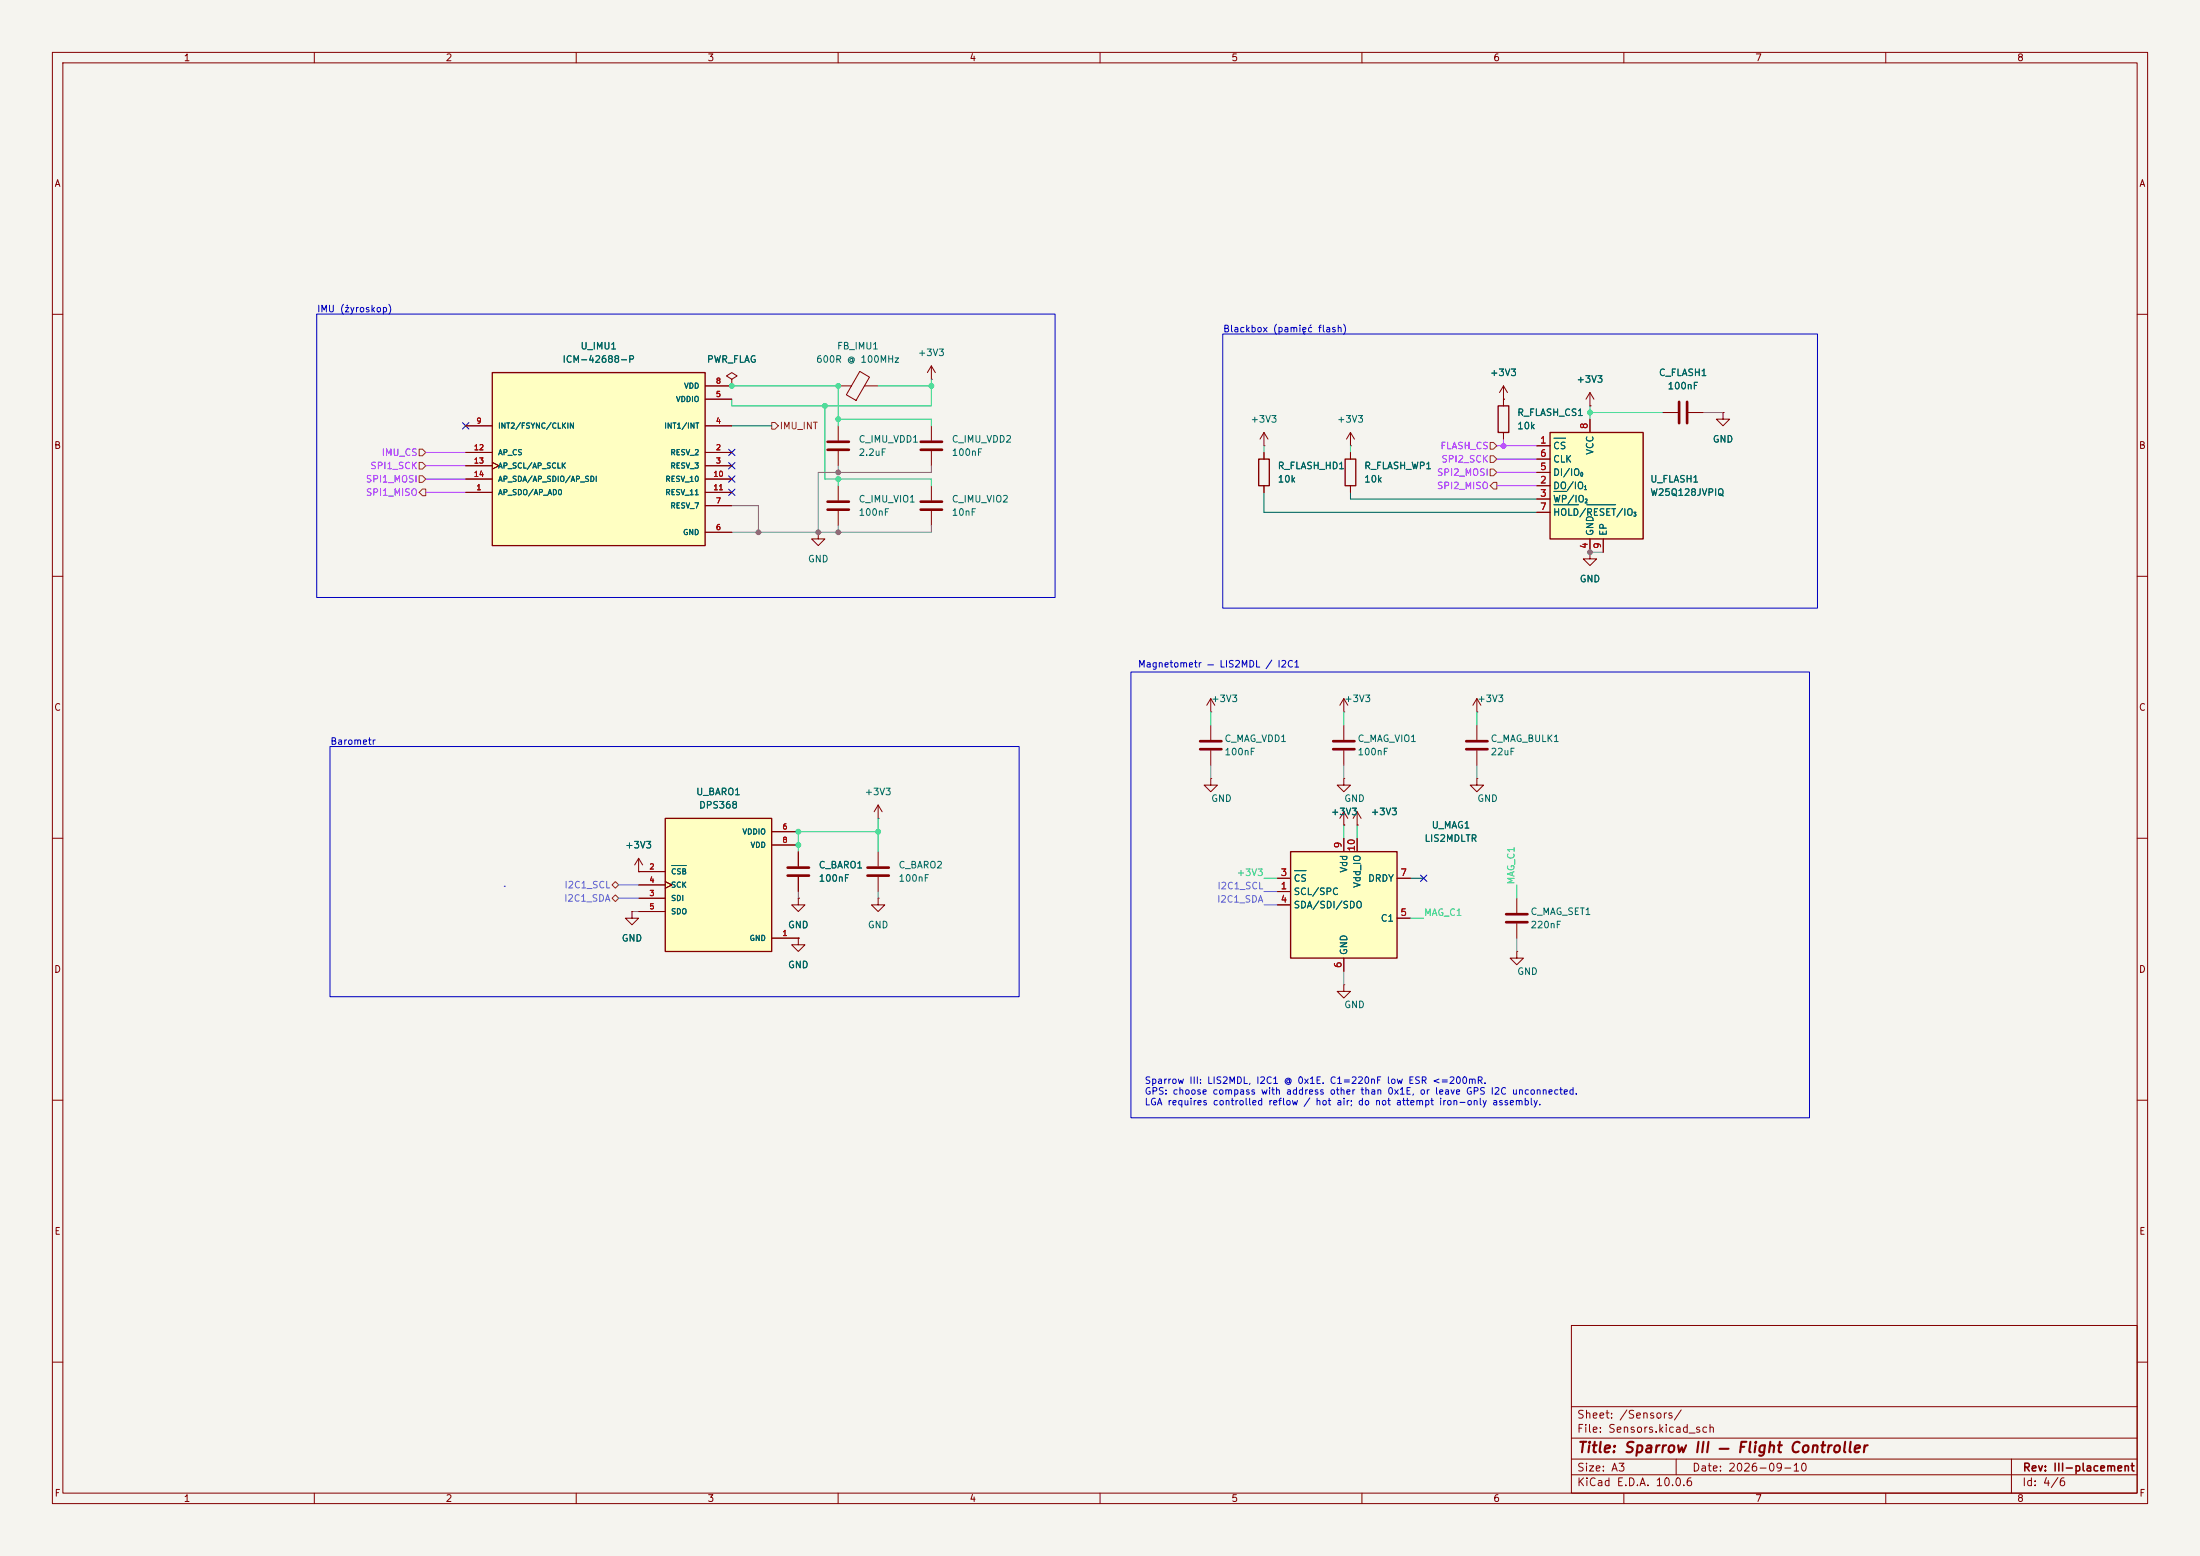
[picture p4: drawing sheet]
<svg xmlns="http://www.w3.org/2000/svg" width="420mm" height="297mm" viewBox="0 0 420 297" stroke-linecap="round" stroke-linejoin="round" font-family="sans-serif">
<path d="M0 0h420v297h-420z" fill="#f5f4ef" stroke="#f5f4ef" stroke-width=".19"/>
<g fill="none" stroke="#840000" stroke-width=".19">
<path d="M10 10h400v277h-400zM12 12h396v273h-396zM60 10v2M110 10v2M160 10v2M210 10v2M260 10v2M310 10v2M360 10v2M10 60h2M408 60h2M257.8 85.1h.1"/>
<path d="M257.8 82.6l-.8 1.2M257.8 82.6l.8 1.2M257.8 82.6v2.5M10 110h2M408 110h2M10 160h2M408 160h2M10 210h2M408 210h2M300 253h108v32h-108zM10 260h2M300 278.5h108"/>
<path d="M300 274.5h108M300 268.5h108M320 278.5v3M384 278.5v6.5M408 260h2M60 285v2M110 285v2M160 285v2M210 285v2M260 285v2M300 281.5h108M310 285v2"/>
<path d="M360 285v2"/>
</g>
<path d="M246.4 162.6h20.3v20.3h-20.3z" fill="#ffffc2"/>
<path d="M240.3 87.6h2v5.1h-2zM256.8 87.6h2v5.1h-2zM246.4 162.6h20.3v20.3h-20.3z" fill="none" stroke="#840000" stroke-width=".25"/>
<g fill="none" stroke="#840000" stroke-width=".19">
<path d="M287 76.2h.1M287 73.7l-.7 1.2M287 73.7l.8 1.2M287 73.7v2.5M303.5 77.5h.1M303.5 74.9l-.7 1.3M303.5 74.9l.8 1.3M303.5 74.9v2.6M317.5 78.7h2.8M322.3 78.7h2.8M328.9 78.7v1.3h1.3l-1.3 1.3-1.2-1.3h1.2M328.9 78.7h.1"/>
<path d="M241.3 85.1h.1M241.3 82.6l-.8 1.2M241.3 82.6l.8 1.2M241.3 82.6v2.5M241.3 86.4v1.2M241.3 92.7v1.3M257.8 86.4v1.2M257.8 92.7v1.3M303.5 105.4v1.3h1.3l-1.3 1.3-1.2-1.3h1.2M303.5 105.4h.1M231.1 135.9h.1M231.1 133.4l-.7 1.2"/>
<path d="M231.1 133.4l.8 1.2M231.1 133.4v2.5M231.1 138.4v2.8M231.1 148.6v1.3h1.3l-1.3 1.2-1.2-1.2h1.2M231.1 148.6h.1M231.1 143.3v2.8M256.5 157.5h.1M256.5 154.9v2.6M256.5 154.9l-.7 1.3M256.5 154.9l.8 1.3M259.1 157.5h.1M259.1 154.9v2.6"/>
<path d="M259.1 154.9l-.8 1.3M259.1 154.9l.7 1.3M243.8 170.2h2.6M243.8 167.6h2.6M243.8 172.7h2.6M256.5 160v2.6M259.1 160v2.6M266.7 167.6h2.5M266.7 175.3h2.5M256.5 188v1.2h1.3l-1.3 1.3-1.2-1.3h1.2M256.5 188h.1M256.5 182.9v2.5"/>
<path d="M289.6 181.6v1.3h1.2l-1.2 1.3-1.3-1.3h1.3M289.6 181.6h.1"/>
</g>
<path d="M247.1 166.2h2.2" fill="none" stroke="#006464" stroke-width=".19"/>
<path d="M320.5 76.7v4.1M322.1 76.7v4.1M229.1 141.5h4.1M229.1 143h4.1" fill="none" stroke="#840000" stroke-width=".51"/>
<path d="M295.9 82.6h17.8v20.3h-17.8z" fill="#ffffc2"/>
<path d="M295.9 82.6h17.8v20.3h-17.8z" fill="none" stroke="#840000" stroke-width=".25"/>
<g fill="none" stroke="#840000" stroke-width=".19">
<path d="M293.4 85.1h2.5M293.4 92.7h2.5M293.4 95.3h2.5M293.4 90.2h2.5M293.4 87.6h2.5M293.4 97.8h2.5M303.5 80v2.6M303.5 102.9v2.5M306.1 102.9v2.5M167.6 156.2h.1M167.6 153.7l-.7 1.2M167.6 153.7l.8 1.2"/>
<path d="M167.6 153.7v2.5M121.9 166.4h.1M121.9 163.8l-.7 1.3M121.9 163.8l.8 1.3M121.9 163.8v2.6M152.4 171.5v1.2h1.3l-1.3 1.3-1.3-1.3h1.3M152.4 171.5h.1M152.4 179.1v1.2h1.3l-1.3 1.3-1.3-1.3h1.3M152.4 179.1h.1M152.4 162.6v2.8M152.4 167.4v2.8M167.6 171.5v1.2h1.3l-1.3 1.3-1.2-1.3h1.2"/>
<path d="M167.6 171.5h.1M167.6 162.6v2.8M167.6 167.4v2.8"/>
</g>
<path d="M296.6 83.6h2.3M296.6 93.8h2.5M296.6 96.3h4.8M302.9 96.3h5.5" fill="none" stroke="#006464" stroke-width=".19"/>
<path d="M150.4 165.6h4M150.4 167.1h4M165.6 165.6h4.1M165.6 167.1h4.1" fill="none" stroke="#840000" stroke-width=".51"/>
<path d="M127 156.2h20.3v25.4h-20.3z" fill="#ffffc2"/>
<path d="M127 156.2h20.3v25.4h-20.3z" fill="none" stroke="#840000" stroke-width=".25"/>
<g fill="none" stroke="#840000" stroke-width=".19">
<path d="M160 81.3v2.8M160 86.1v2.8M160 92.7v2.8M160 97.5v2.8M177.8 81.3v2.8M177.8 86.1v2.8M177.8 92.7v2.8M177.8 97.5v2.8M147.3 158.8h5.1M120.6 174v1.3h1.3l-1.3 1.2-1.2-1.2h1.2M120.6 174h.1M121.9 166.4h5.1"/>
<path d="M121.9 171.5h5.1M121.9 168.9h5.1M121.9 174h5.1M127 168.3l1.3 .6-1.3 .6M147.3 179.1h5.1M147.3 161.3h5.1"/>
</g>
<path d="M128.2 165.2h2.8" fill="none" stroke="#006464" stroke-width=".19"/>
<path d="M158 84.3h4.1M158 85.9h4.1M158 95.8h4.1M158 97.3h4.1M175.8 84.3h4M175.8 85.9h4M175.8 95.8h4M175.8 97.3h4" fill="none" stroke="#840000" stroke-width=".51"/>
<path d="M94 71.1h40.6v33h-40.6z" fill="#ffffc2"/>
<path d="M94 71.1h40.6v33h-40.6zM286 77.5h2v5.1h-2z" fill="none" stroke="#840000" stroke-width=".25"/>
<g fill="none" stroke="#840000" stroke-width=".19">
<path d="M134.6 76.2h5.1M134.6 73.7h5.1M139.7 72.4l1-.6-1-.7-1 .7 1 .6v1.3M139.7 73.7h.1M160 73.7h2.6M164.1 70.9l1.9 1.1-2.6 4.4-1.8-1zM165 73.7h2.6M177.8 72.4h.1M177.8 69.9l-.8 1.2M177.8 69.9l.8 1.2M177.8 69.9v2.5M287 76.2h.1"/>
<path d="M287 76.2v1.3M303.5 77.5h.1M317.5 78.7h2.8M322.3 78.7h2.8M328.9 78.7h.1M88.9 94h5.1M88.9 86.4h5.1M88.9 88.9h5.1M88.9 81.3h5.1M88.9 91.4h5.1M94 88.3l1.2 .6-1.2 .6M134.6 94h5.1"/>
<path d="M134.6 86.4h5.1M134.6 88.9h5.1M134.6 81.3h5.1M134.6 96.5h5.1M134.6 91.4h5.1M241.3 86.4v1.2M241.3 92.7v1.3M257.8 86.4v1.2M257.8 92.7v1.3M287 82.6v1.2M293.4 85.1h2.5M293.4 92.7h2.5"/>
<path d="M293.4 95.3h2.5M293.4 90.2h2.5M293.4 87.6h2.5M293.4 97.8h2.5M303.5 80v2.6M134.6 101.6h5.1M156.2 101.6v1.3h1.3l-1.3 1.2-1.3-1.2h1.3M156.2 101.6h.1M303.5 105.4h.1M303.5 102.9v2.5M306.1 102.9v2.5M256.5 135.9h.1"/>
<path d="M256.5 133.4v2.5M256.5 138.4v2.8M256.5 133.4l-.7 1.2M256.5 133.4l.8 1.2M281.9 135.9h.1M281.9 133.4l-.7 1.2M281.9 133.4l.8 1.2M281.9 133.4v2.5M281.9 138.4v2.8M147.3 158.8h5.1M256.5 148.6v1.3h1.3l-1.3 1.2-1.2-1.2h1.2M256.5 148.6h.1"/>
<path d="M256.5 157.5h.1M256.5 143.3v2.8M259.1 157.5h.1M281.9 148.6v1.3h1.3l-1.3 1.2-1.2-1.2h1.2M281.9 148.6h.1M281.9 143.3v2.8M120.6 174h.1M121.9 166.4h.1M121.9 166.4h5.1M121.9 171.5h5.1M121.9 168.9h5.1M121.9 174h5.1"/>
<path d="M127 168.3l1.3 .6-1.3 .6M147.3 179.1h5.1M147.3 161.3h5.1M152.4 171.5h.1M152.4 179.1h.1M152.4 162.6v2.8M152.4 167.4v2.8M243.8 170.2h2.6M243.8 167.6h2.6M243.8 172.7h2.6M256.5 160v2.6M259.1 160v2.6"/>
<path d="M266.7 167.6h2.5M266.7 175.3h2.5M289.6 171.5v2.7M289.6 176.3v2.8M256.5 182.9v2.5"/>
</g>
<path d="M254.5 141.5h4.1M254.5 143h4.1M279.9 141.5h4.1M279.9 143h4.1M287.5 174.5h4.1M287.5 176h4.1" fill="none" stroke="#840000" stroke-width=".51"/>
<path d="M80 88.3h.6l.7 .6-.7 .6h-.6zM80 90.8h.6l.7 .6-.7 .7h-.6zM80 85.7h.6l.7 .7-.7 .6h-.6zM80.6 93.3h.7v1.3h-.7l-.6-.6zM147.3 80.6h.7l.6 .7-.6 .6h-.7zM284.5 87h.6l.6 .6-.6 .7h-.6zM284.5 84.5h.6l.6 .6-.6 .6h-.6zM284.5 89.5h.6l.6 .7-.6 .6h-.6zM285.1 92.1h.6v1.2h-.6l-.6-.6zM116.8 168.9l.7-.6 .6 .6-.6 .6zM117.5 170.8l.6 .7-.6 .6-.7-.6z" fill="none" stroke="#725600" stroke-width=".19"/>
<path d="M81.3 94h7.6M81.3 88.9h7.6M81.3 86.4h7.6M81.3 91.4h7.6M285.7 85.1h7.7M285.7 90.2h7.7M285.7 92.7h7.7M285.7 87.6h7.7M287 83.8v1.3" fill="none" stroke="#a412ff" stroke-width=".19"/>
<path d="M139.7 81.3h7.6M241.3 94v3.8h52.1M257.8 94v1.3h35.6M269.2 167.6h2.6" fill="none" stroke="#009600" stroke-width=".19"/>
<g fill="none" stroke="#787878" stroke-width=".19">
<path d="M325.1 78.7h3.8M139.7 96.5h5.1v5.1M160 88.9v1.3M177.8 88.9v1.3h-21.6v11.4M160 100.3v1.3M177.8 100.3v1.3h-38.1M303.5 105.4h2.6M231.1 146.1v2.5M256.5 146.1v2.5M281.9 146.1v2.5M120.6 174h1.3M152.4 170.2v1.3"/>
<path d="M167.6 170.2v1.3M289.6 179.1v2.5M256.5 185.4v2.6"/>
</g>
<g fill="none" stroke="#11db87" stroke-width=".19">
<path d="M139.7 73.7h20.3v7.6M157.5 77.5v13.9h20.3v1.3M167.6 73.7h10.2M177.8 72.4v5.1h-38.1v-1.3M303.5 78.7h14M303.5 77.5v2.5M160 91.4v1.3M160 80h17.8v1.3M241.3 85.1v1.3M257.8 85.1v1.3M231.1 135.9v2.5M256.5 135.9v2.5"/>
<path d="M281.9 135.9v2.5M167.6 156.2v6.4M167.6 158.8h-15.2v3.8M256.5 157.5v2.5M259.1 157.5v2.5M241.3 167.6h2.5M269.2 175.3h2.6M289.6 168.9v2.6"/>
</g>
<path d="M118.1 171.5h3.8M118.1 168.9h3.8M241.3 170.2h2.5M241.3 172.7h2.5" fill="none" stroke="#1e9fff" stroke-width=".19"/>
<path d="M88.3 80.7l1.2 1.2M89.5 80.7l-1.2 1.2M139.1 88.3l1.2 1.2M139.1 85.8l1.2 1.2M139.1 93.4l1.2 1.2M139.1 90.8l1.2 1.2M140.3 88.3l-1.2 1.2M140.3 85.8l-1.2 1.2M140.3 93.4l-1.2 1.2M140.3 90.8l-1.2 1.2M271.2 167l1.2 1.2M272.4 167l-1.2 1.2" fill="none" stroke="#000084" stroke-width=".19"/>
<path d="M60.5 59.9h140.9v54.1h-140.9zM233.4 63.8h113.6v52.3h-113.6zM215.9 128.3h129.5v85.1h-129.5zM63 142.5h131.6v47.7h-131.6zM96.3 169.2h.1" fill="none" stroke="#0000c2" stroke-width=".19"/>
<path d="M296.6 83.6h2.3M296.6 93.8h2.5M296.6 96.3h4.8M302.9 96.3h5.5M128.2 165.2h2.8M247.1 166.2h2.2" fill="none" stroke="#006464" stroke-width=".19"/>
<g fill="#11db87" stroke="#11db87" stroke-width=".19">
<circle cx="167.6" cy="158.8" r=".46"/>
<circle cx="152.4" cy="158.8" r=".46"/>
<circle cx="152.4" cy="161.3" r=".46"/>
<circle cx="139.7" cy="73.7" r=".46"/>
<circle cx="303.5" cy="78.7" r=".46"/>
<circle cx="157.5" cy="77.5" r=".46"/>
<circle cx="160" cy="73.7" r=".46"/>
<circle cx="160" cy="80" r=".46"/>
<circle cx="160" cy="91.4" r=".46"/>
<circle cx="177.8" cy="73.7" r=".46"/>
</g>
<g fill="#787878" stroke="#787878" stroke-width=".19">
<circle cx="303.5" cy="105.4" r=".46"/>
<circle cx="144.8" cy="101.6" r=".46"/>
<circle cx="160" cy="101.6" r=".46"/>
<circle cx="156.2" cy="101.6" r=".46"/>
<circle cx="160" cy="90.2" r=".46"/>
</g>
<circle cx="287" cy="85.1" r=".46" fill="#a412ff" stroke="#a412ff" stroke-width=".19"/>
<text font-size="2" fill="#840000" x="301" y="277.8">Title: Sparrow III — Flight Controller</text>
<g font-size="1.5" fill="#840000">
<text x="300.9" y="273.8">File: Sensors.kicad_sch</text>
<text x="300.9" y="271.1">Sheet: /Sensors/</text>
<text x="300.9" y="281.2">Size: A3</text>
<text x="322.9" y="281.2">Date: 2026-09-10</text>
<text x="386" y="281.2">Rev: III-placement</text>
<text x="300.9" y="284">KiCad E.D.A. 10.0.6</text>
<text x="385.9" y="284">Id: 4/6</text>
</g>
<g font-size="1.3" fill="#840000">
<text x="35" y="12">1</text>
<text x="85" y="12">2</text>
<text x="135" y="12">3</text>
<text x="185" y="12">4</text>
<text x="235" y="12">5</text>
<text x="285" y="12">6</text>
<text x="335" y="12">7</text>
<text x="385" y="12">8</text>
<text x="10.3" y="36">A</text>
<text x="408.3" y="36">A</text>
<text x="10.2" y="86">B</text>
<text x="408.2" y="86">B</text>
<text x="10.2" y="136">C</text>
<text x="408.2" y="136">C</text>
<text x="10.2" y="186">D</text>
<text x="408.2" y="186">D</text>
<text x="10.3" y="236">E</text>
<text x="408.3" y="236">E</text>
<text x="10.3" y="286">F</text>
<text x="35" y="287">1</text>
<text x="85" y="287">2</text>
<text x="135" y="287">3</text>
<text x="185" y="287">4</text>
<text x="235" y="287">5</text>
<text x="285" y="287">6</text>
<text x="335" y="287">7</text>
<text x="385" y="287">8</text>
<text x="408.3" y="286">F</text>
</g>
<g font-size="1.3" fill="#0000c2">
<text x="60.4" y="59.9">IMU (żyroskop)</text>
<text x="233.4" y="63.7">Blackbox (pamięć flash)</text>
<text x="217.1" y="127.7">Magnetometr — LIS2MDL / I2C1</text>
<text x="63" y="142.5">Barometr</text>
<text x="218.4" y="207.2">Sparrow III: LIS2MDL, I2C1 @ 0x1E. C1=220nF low ESR &lt;=200mR.</text>
<text x="218.4" y="209.2">GPS: choose compass with address other than 0x1E, or leave GPS I2C unconnected.</text>
<text x="218.4" y="211.3">LGA requires controlled reflow / hot air; do not attempt iron-only assembly.</text>
</g>
<g font-size="1.3" fill="#006464">
<text x="107.3" y="69.5">ICM-42688-P</text>
<text x="110.7" y="67">U_IMU1</text>
<text x="134.9" y="69.5">PWR_FLAG</text>
<text x="155.7" y="69.5">600R @ 100MHz</text>
<text x="159.7" y="67">FB_IMU1</text>
<text x="175.1" y="68.3">+3V3</text>
<text x="284.4" y="72.1">+3V3</text>
<text x="300.9" y="73.4">+3V3</text>
<text x="316.6" y="72.1">C_FLASH1</text>
<text x="318.2" y="74.6">100nF</text>
<text x="238.6" y="81">+3V3</text>
<text x="255.1" y="81">+3V3</text>
<text x="289.5" y="79.7">R_FLASH_CS1</text>
<text x="289.5" y="82.2">10k</text>
<text x="163.8" y="84.8">C_IMU_VDD1</text>
<text x="163.8" y="87.3">2.2uF</text>
<text x="181.6" y="84.8">C_IMU_VDD2</text>
<text x="181.6" y="87.3">100nF</text>
<text x="243.8" y="89.9">R_FLASH_HD1</text>
<text x="260.3" y="89.9">R_FLASH_WP1</text>
<text x="296.4" y="86.1">CS</text>
<text x="296.4" y="88.6">CLK</text>
<text x="304.5" y="86.9" transform="rotate(-90 304.5 86.9)">VCC</text>
<text x="326.9" y="84.8">GND</text>
<text x="243.8" y="92.4">10k</text>
<text x="260.3" y="92.4">10k</text>
<text x="296.4" y="93.7">DO/IO</text>
<text x="296.4" y="91.1">DI/IO</text>
<text x="314.9" y="92.4">U_FLASH1</text>
<text x="314.9" y="94.9">W25Q128JVPIQ</text>
<text x="163.8" y="96.2">C_IMU_VIO1</text>
<text x="163.8" y="98.8">100nF</text>
<text x="181.6" y="96.2">C_IMU_VIO2</text>
<text x="181.6" y="98.8">10nF</text>
<text x="296.4" y="96.2">WP/IO</text>
<text x="296.4" y="98.8">HOLD/RESET/IO</text>
<text x="154.1" y="107.6">GND</text>
<text x="304.5" y="102.4" transform="rotate(-90 304.5 102.4)">GND</text>
<text x="307" y="102.4" transform="rotate(-90 307 102.4)">EP</text>
<text x="301.5" y="111.5">GND</text>
<text x="231.1" y="134.3">+3V3</text>
<text x="256.5" y="134.3">+3V3</text>
<text x="281.9" y="134.3">+3V3</text>
<text x="233.7" y="141.9">C_MAG_VDD1</text>
<text x="259.1" y="141.9">C_MAG_VIO1</text>
<text x="284.5" y="141.9">C_MAG_BULK1</text>
<text x="233.7" y="144.5">100nF</text>
<text x="259.1" y="144.5">100nF</text>
<text x="284.5" y="144.5">22uF</text>
<text x="132.8" y="152.1">U_BARO1</text>
<text x="133.3" y="154.6">DPS368</text>
<text x="165" y="152.1">+3V3</text>
<text x="231.1" y="153.4">GND</text>
<text x="254" y="155.9">+3V3</text>
<text x="256.5" y="153.4">GND</text>
<text x="261.6" y="155.9">+3V3</text>
<text x="281.9" y="153.4">GND</text>
<text x="271.9" y="161">LIS2MDLTR</text>
<text x="273.2" y="158.4">U_MAG1</text>
<text x="119.3" y="162.3">+3V3</text>
<text x="156.2" y="166.1">C_BARO1</text>
<text x="171.4" y="166.1">C_BARO2</text>
<text x="257.5" y="166.7" transform="rotate(-90 257.5 166.7)">Vdd</text>
<text x="156.2" y="168.6">100nF</text>
<text x="171.4" y="168.6">100nF</text>
<text x="246.9" y="171.1">SCL/SPC</text>
<text x="246.9" y="168.6">CS</text>
<text x="246.9" y="173.7">SDA/SDI/SDO</text>
<text x="260" y="169.6" transform="rotate(-90 260 169.6)">Vdd_IO</text>
<text x="261.1" y="168.6">DRDY</text>
<text x="150.3" y="177.5">GND</text>
<text x="165.6" y="177.5">GND</text>
<text x="263.5" y="176.2">C1</text>
<text x="292.1" y="175">C_MAG_SET1</text>
<text x="292.1" y="177.5">220nF</text>
<text x="118.6" y="180">GND</text>
<text x="150.3" y="185.1">GND</text>
<text x="257.5" y="182.4" transform="rotate(-90 257.5 182.4)">GND</text>
<text x="289.5" y="186.4">GND</text>
<text x="256.5" y="192.7">GND</text>
</g>
<text font-size="1.3" fill="#725600" x="148.8" y="82.2">IMU_INT</text>
<g font-size="1.3" fill="#a90000">
<text x="303.4" y="82" transform="rotate(-90 303.4 82)">8</text>
<text x="293.9" y="85">1</text>
<text x="293.9" y="87.5">6</text>
<text x="293.9" y="92.6">2</text>
<text x="293.9" y="95.1">3</text>
<text x="293.9" y="90">5</text>
<text x="293.9" y="97.7">7</text>
<text x="303.4" y="104.9" transform="rotate(-90 303.4 104.9)">4</text>
<text x="305.9" y="104.9" transform="rotate(-90 305.9 104.9)">9</text>
<text x="244.4" y="167.5">3</text>
<text x="256.4" y="162" transform="rotate(-90 256.4 162)">9</text>
<text x="258.9" y="162.6" transform="rotate(-90 258.9 162.6)">10</text>
<text x="267.2" y="167.5">7</text>
<text x="244.4" y="170">1</text>
<text x="244.4" y="172.6">4</text>
<text x="267.2" y="175.1">5</text>
<text x="256.4" y="184.9" transform="rotate(-90 256.4 184.9)">6</text>
</g>
<g font-size="1.3" fill="#a412ff">
<text x="70.6" y="89.9">SPI1_SCK</text>
<text x="72.8" y="87.3">IMU_CS</text>
<text x="274.9" y="86.1">FLASH_CS</text>
<text x="275.1" y="88.6">SPI2_SCK</text>
<text x="69.7" y="92.4">SPI1_MOSI</text>
<text x="69.7" y="94.9">SPI1_MISO</text>
<text x="274.2" y="93.7">SPI2_MISO</text>
<text x="274.2" y="91.1">SPI2_MOSI</text>
</g>
<g font-size="1.3" fill="#11db87">
<text x="236" y="167.5">+3V3</text>
<text x="289.4" y="168.9" transform="rotate(-90 289.4 168.9)">MAG_C1</text>
<text x="271.8" y="175.1">MAG_C1</text>
</g>
<g font-size="1.3" fill="#1e9fff">
<text x="107.6" y="172.4">I2C1_SDA</text>
<text x="107.7" y="169.9">I2C1_SCL</text>
<text x="232.2" y="172.6">I2C1_SDA</text>
<text x="232.3" y="170.1">I2C1_SCL</text>
</g>
<g font-size="1" fill="#006464">
<text x="129" y="77">VDDIO</text>
<text x="130.5" y="74.4">VDD</text>
<text x="95" y="82">INT2/FSYNC/CLKIN</text>
<text x="126.7" y="82">INT1/INT</text>
<text x="95" y="87.1">AP_CS</text>
<text x="95" y="89.7">AP_SCL/AP_SCLK</text>
<text x="127.9" y="87.1">RESV_2</text>
<text x="127.9" y="89.7">RESV_3</text>
<text x="95" y="94.7">AP_SDO/AP_AD0</text>
<text x="95" y="92.2">AP_SDA/AP_SDIO/AP_SDI</text>
<text x="126.9" y="92.2">RESV_10</text>
<text x="126.9" y="94.7">RESV_11</text>
<text x="127.9" y="97.3">RESV_7</text>
<text x="130.3" y="102.4">GND</text>
<text x="141.7" y="159.5">VDDIO</text>
<text x="128" y="167.1">CSB</text>
<text x="143.2" y="162.1">VDD</text>
<text x="128" y="172.2">SDI</text>
<text x="128" y="169.7">SCK</text>
<text x="128" y="174.8">SDO</text>
<text x="143" y="179.8">GND</text>
</g>
<g font-size="1" fill="#a90000">
<text x="136.6" y="76">5</text>
<text x="136.6" y="73.5">8</text>
<text x="90.9" y="81.1">9</text>
<text x="136.6" y="81.1">4</text>
<text x="90.4" y="86.2">12</text>
<text x="90.4" y="88.7">13</text>
<text x="136.6" y="86.2">2</text>
<text x="136.6" y="88.7">3</text>
<text x="90.4" y="91.3">14</text>
<text x="90.9" y="93.8">1</text>
<text x="136.1" y="91.3">10</text>
<text x="136.1" y="93.8">11</text>
<text x="136.6" y="101.4">6</text>
<text x="136.6" y="96.3">7</text>
<text x="149.3" y="158.6">6</text>
<text x="149.3" y="161.1">8</text>
<text x="123.9" y="166.2">2</text>
<text x="123.9" y="171.3">3</text>
<text x="123.9" y="168.7">4</text>
<text x="123.9" y="173.8">5</text>
<text x="149.3" y="178.9">1</text>
</g>
<g font-size=".8" fill="#006464">
<text x="301.6" y="91.1">0</text>
<text x="302.3" y="93.7">1</text>
<text x="302.4" y="96.2">2</text>
<text x="311.8" y="98.8">3</text>
</g>
</svg>
